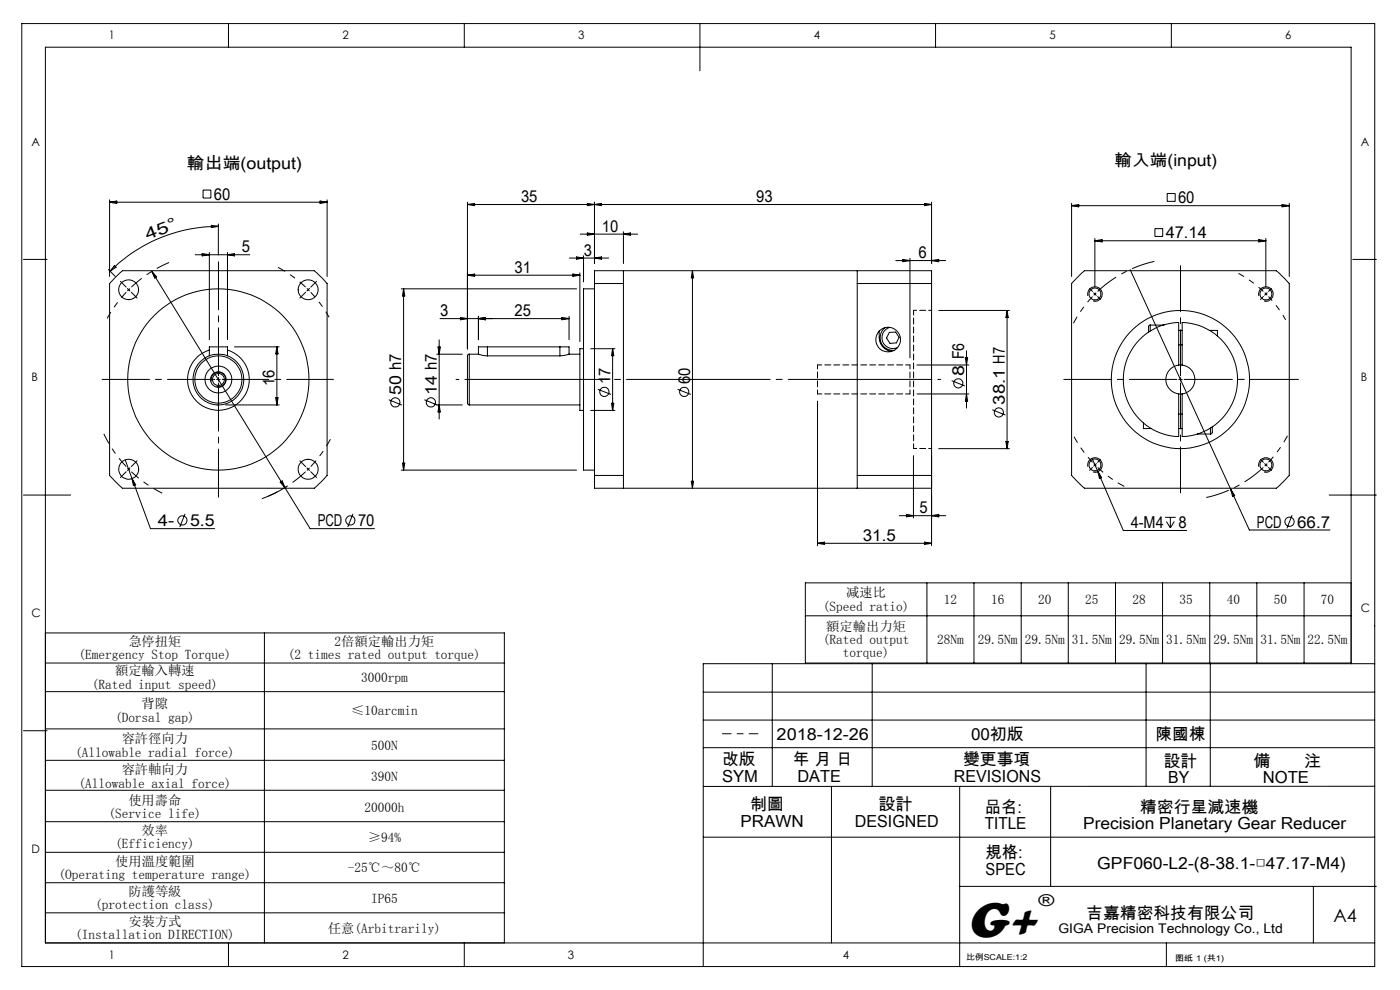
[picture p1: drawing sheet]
<svg xmlns="http://www.w3.org/2000/svg" width="297mm" height="210mm" viewBox="0 0 297 210" stroke-linecap="round" stroke-linejoin="round" font-family="sans-serif">
<g fill="none" stroke="#000" stroke-width=".21">
<path d="M4.6 5h287v200h-287zM48.5 5v5M98.5 5v5M148.5 5v10M198.5 5v5M248.5 5v5M5 55h5M23 57.2l1.4 1.4M23.2 42.4v16.3M23.2 42.9h46.2M23.2 42.9l1.6-.3v.6zM24.2 59.1l1.8-1.7h40.7l1.4 1.3 1.3 1.4v40.8l-1 1-1.7 1.7h-40.7l-.7-.7-2.1-2v-40.8z"/>
<path d="M24.3 56.3l.3 .4-1.2 .8zM32.2 57.6l33.6 54.5h13.6M32.2 57.6l1 1.1-.4 .3zM41.4 54h11.6M42.9 53.8l1.5 .2-1.5 .3zM43.1 40.3h1.6v1.7h-1.6zM44.4 53.5v18.6M44.8 47.8l1.5 .2-1.5 .3zM46.3 48a32.6 32.6 0 0 0-22.9 9.5M46.3 47.5v6.6M48.3 53.5v18.6M48.3 54l1.4-.2v.5z"/>
<path d="M67.9 42.6l1.5 .3-1.5 .3zM69.4 42.4v16.3M99.2 43.4h98.4M99.2 42.9v31.1M99.2 43.4l1.5-.3v.5zM99.2 58.4l1.5-.3v.5zM99.2 58.4h23.8M120.8 54.7h8.3M121.5 58.1l1.5 .3-1.5 .2zM122.3 54.5l1.5 .2-1.5 .3zM123 57.9v14.6M123.1 49.7h12.2"/>
<path d="M123.8 54.2v5.6M124.6 43.1l1.5 .3-1.5 .2zM124.6 49.4l1.5 .3-1.5 .2zM126.1 42.9v13M126.1 43.4l1.5-.3v.5zM126.1 54.7l1.5-.2v.5zM132.3 49.2v6.7M132.3 49.7l1.4-.3v.5zM132.3 57.4v2.7M146.9 57.4v46.2M146.9 57.4l.2 1.5h-.5zM181.9 57.4v2.7"/>
<path d="M190 55.3h10.6M191.5 55l1.5 .3-1.5 .2zM193 54.8v21.1M196.1 43.1l1.5 .3-1.5 .2zM197.6 42.9v13M197.6 55.3l1.5-.3v.5zM227.3 43.1v15.6M227.3 43.6h46.2M227.3 43.6l1.5-.2v.5zM228.3 59.1l1.8-1.7h40.7l.7 .7 2 2v40.8l-1 1-1.7 1.7h-40.7l-.8-.7-2-2v-40.8zM232.3 50.6v10.3M232.3 51.1h36.2"/>
<path d="M232.3 51.1l1.5-.3v.5zM239.7 57.2l25.3 55.2h17.2M245 48.5h1.7v1.7h-1.7zM247.6 41.1h1.7v1.6h-1.7zM267.1 50.8l1.4 .3-1.4 .2zM268.5 50.6v10.3M272 43.4l1.5 .2-1.5 .3zM273.5 43.1v15.6M287 55h5M27 61.2l.6 .5M27.6 61.2l-.6 .5M44.4 75.5v-1.9h3.9v1.9"/>
<path d="M44.4 74.3a6.5 6.5 0 0 0-3.4 10 6.5 6.5 0 0 0 10.7 0 6.5 6.5 0 0 0-3.4-10M49.7 73.6h9.5M58.7 73.6v12.3M58.7 73.6l.3 1.5h-.5zM85.1 61.3h37.2M85.6 61.3v38.4M85.6 61.3l.3 1.5h-.5zM92.6 75.1h5.5M92.9 73.6h.5l-.2 1.5zM93.2 72.1v16.8M97.7 67.3l1.5 .3-1.5 .2zM99.6 75.1l-.3 .1-.1 .3v10l.4 .4"/>
<path d="M99.6 75.1v10.8M99.6 75.1h1.9M101.5 67.6l1.5-.3v.5zM101.5 75.1l1.9 .4M101.5 67.1v5M103.4 73.6h-1.9v1.5M103.4 73.6h15.4M103.4 75.5h15.4M103.4 73.6v1.9M118.8 73.6h1.9v1.5M118.8 73.6v1.9M119.2 67.3l1.5 .3-1.5 .2z"/>
<path d="M120.7 75.1l-1.9 .4M120.7 67.1v5M120.7 67.6h-27.4M120.7 75.1h2.3M123.8 74h-.8v13.1h.8M125.3 74h5.2M126.1 60.1v-2.7h71.5v2.7M126.1 61.3h-2.3v38.4h2.3M126.1 60.1v40.8M126.1 60.1h6.2M130 74v13.1M130 74l.2 1.5h-.5z"/>
<path d="M132.3 60.1v40.8M181.9 60.1h15.7M181.9 60.1v40.8M186.5 70.2a3.7 3.7 0 0 0 2 4.2l.6 .1M187.7 69.5a2.71 2.71 0 0 0-.8 3.1 2.71 2.71 0 0 0 2.8 1.7M188.7 70.5l1.3-.1 .7 1.2-.6 1.1-1.3 .1-.7-1.1zM188.7 69.5a2.31 2.31 0 0 0-1.4 3 2.31 2.31 0 0 0 3.1 1.2M194.5 77.4h11M197.6 60.1v55.6M199.1 65.9h15M204.8 75.9h.5l-.3 1.5zM205 74.4v12.2"/>
<path d="M213.6 65.9v29.3M213.6 65.9l.3 1.4h-.5zM230.8 62.8a1.53 1.53 0 0 1 1.3-2 1.53 1.53 0 0 1 1.7 1.7 1.53 1.53 0 0 1-1.9 1.3M232 62.1l.6 .5M232.6 62.1l-.6 .5M244 69l-.3 .2v1.2M244 69v1.2M244 69h2.7M246.7 69h.1M250 77.5a3.1 3.1 0 0 0-2.7 3 3.1 3.1 0 0 0 2.7 3.1M250 77.5v-9.1a12.1 12.1 0 0 0-11.7 12.1 12.1 12.1 0 0 0 11.7 12.1v-9M250 77.5h.8"/>
<path d="M250 70.1h.8M250 73.2h.8M250.8 77.5a3.1 3.1 0 0 1 2.7 3 3.1 3.1 0 0 1-2.7 3.1M250.8 77.5v-9.1a12.1 12.1 0 0 1 11.7 12.1 12.1 12.1 0 0 1-11.7 12.1v-9M256.6 70.1h1.7v1.2M267.1 62.8a1.53 1.53 0 0 1 1.3-2 1.53 1.53 0 0 1 1.6 1.7 1.53 1.53 0 0 1-1.9 1.3M26.6 97.6l1.4 3.9M44.8 80.9a1.53 1.53 0 0 1 1.4-1.9 1.53 1.53 0 0 1 1.6 1.6 1.53 1.53 0 0 1-1.9 1.4M46.1 85.9h.2M47.8 85.9h11.4M58.5 84.4h.5l-.3 1.5zM82.5 84.8l2.8 1.1"/>
<path d="M85.1 99.7h37.2M85.4 98.2h.5l-.3 1.5zM90 84.8l2.8 1.1M92.6 85.9h5.5M93.2 85.9l.2 1.5h-.5zM99.6 85.9h23.4M125.3 87.1h5.2M126.8 82.6l2.8 1.1M129.7 85.5h.5l-.2 1.6zM143.8 82.6l2.7 1.1M173.4 85.1v30.6M193.8 96.7v13.2"/>
<path d="M194.5 83.6h11M199.1 95.2h15M201.9 80.7l2.8 1.2M205 83.6l.3 1.5h-.5zM210.5 86.9l2.8 1.1M213.4 93.7h.5l-.3 1.5zM230.8 99a1.53 1.53 0 0 1 1.3-1.9 1.53 1.53 0 0 1 1.7 1.7 1.53 1.53 0 0 1-1.9 1.3M231.7 97.2l1.2 2.8M242.6 89.7v1.2h1.6M250 83.6h.8M250 87.8h.8M250 90.9h.8"/>
<path d="M254.1 92l2.7 .1M256.8 90.8v1.3M257.2 90.5v1.2l-.4 .4M267.1 99a1.53 1.53 0 0 1 1.3-1.9 1.53 1.53 0 0 1 1.7 1.7 1.53 1.53 0 0 1-2 1.3M5 105h10M28 101.5l3.9 10.6h13.6M28 101.5l.8 1.4-.5 .1zM39.3 109l-1.2 2.8M59.4 102.3l.5-.3 .5 1.4zM60.9 103.2l-4 2.1M74.9 109l-1.1 2.8M126.1 100.9v2.7h71.5v-2.7h-15.7"/>
<path d="M126.1 100.9h6.2M132.3 100.9v2.7M146.6 102.1h.5l-.2 1.5zM173.4 115.2h24.2M173.4 115.2l1.5-.2v.5zM181.9 100.9v2.7M190.8 109.4h9.8M192.3 109.1l1.5 .3-1.5 .2zM196.1 115l1.5 .2-1.5 .3zM197.6 109.4l1.5-.3v.5zM232.9 100l5.4 12.5h13.4M232.9 100l.8 1.3-.4 .2z"/>
<path d="M247.2 109.7h2.2M247.4 110.6l.9 1.4M248.3 109.7v2.3M249.1 110.6l-.8 1.4M261.1 103.8l.8 1.3-.4 .2zM274.1 109.3l-1.1 2.8M282 105h10M9.6 134.3h97.4v65.7M56.1 134.3v65.7M170.9 130.6h115.7M196.6 123.6v17M206.6 123.6v17"/>
<path d="M216.6 123.6v17M226.6 123.6v17M236.6 123.6v17M246.6 123.6v17M256.6 123.6v17M266.6 123.6v17M276.6 123.6v17M286.6 123.6h-115.7v17h115.7M5 155h5M9.6 140.6h97.4M9.6 146.7h97.4M9.6 154.6h97.4"/>
<path d="M149.2 152.7h142.4M149.2 146.8h142.4M149.2 158.6h142.4M163.8 140.8v26M185 140.8v26M243.1 140.8v26M256.8 140.8v26M286.6 140.8v-130.8h-277v190h282M291.6 140.8h-142.4v64.2M9.6 161.3h97.4M9.6 167.6h97.4M9.6 174.3h97.4"/>
<path d="M149.2 177.6h142.4M176.4 166.8v33.2M203.6 166.8v38.2M222.9 166.8v21.2M291.6 166.8h-142.4M9.6 180.8h97.4M9.6 187.2h97.4M9.6 193.6h97.4M203.6 188h88.4M278.6 188v12M48.5 200v5M98.5 200v5"/>
<path d="M247.4 200v5"/>
<circle cx="27.3" cy="61.5" r="2.11"/>
<circle cx="65.4" cy="61.5" r="2.11"/>
<circle cx="188.4" cy="72" r="2.62"/>
<circle cx="232.3" cy="62.4" r="1.26"/>
<circle cx="268.6" cy="62.4" r="1.26"/>
<circle cx="27.3" cy="99.5" r="2.13"/>
<circle cx="46.3" cy="80.5" r="5.4"/>
<circle cx="46.3" cy="80.5" r="5"/>
<circle cx="46.3" cy="80.5" r="2.85"/>
<circle cx="46.3" cy="80.5" r="1.65"/>
<circle cx="46.3" cy="80.5" r="1.27"/>
<circle cx="46.3" cy="80.5" r="19.2"/>
<circle cx="65.4" cy="99.5" r="2.12"/>
<circle cx="83.9" cy="85.4" r=".98"/>
<circle cx="91.4" cy="85.4" r=".99"/>
<circle cx="128.2" cy="83.1" r=".98"/>
<circle cx="145.2" cy="83.1" r=".98"/>
<circle cx="203.3" cy="81.3" r=".97"/>
<circle cx="211.9" cy="87.5" r=".97"/>
<circle cx="232.3" cy="98.6" r="1.26"/>
<circle cx="250.4" cy="80.5" r="14.7"/>
<circle cx="268.6" cy="98.6" r="1.26"/>
<circle cx="38.7" cy="110.4" r=".98"/>
<circle cx="74.3" cy="110.4" r=".98"/>
<circle cx="273.6" cy="110.7" r=".98"/>
</g>
<path d="M26.8 62a26.9 26.9 0 0 0-4.1 5.6M231.8 62.9a25.6 25.6 0 0 0-4.1 5.7M232.9 99.1a25.6 25.6 0 0 0 5.6 4.1M269.1 98.1a25.6 25.6 0 0 0 4-5.7" fill="none" stroke="#000" stroke-width=".21" stroke-dasharray="30.5 1.3 1.3 1.3" stroke-dashoffset="28.9" stroke-linecap="butt"/>
<path d="M232.9 61.8a25.6 25.6 0 0 1 12-6.4M268 99.1a25.6 25.6 0 0 1-12.1 6.4" fill="none" stroke="#000" stroke-width=".21" stroke-dasharray="30.5 1.3 1.3 1.3" stroke-dashoffset="25.5" stroke-linecap="butt"/>
<path d="M65.4 61.4l-.3-.2M65.4 61.4l.3 .3M268.6 62.4l-.3-.3M268.6 62.4l.2 .2M27.3 99.5l.3 .3M27.3 99.5l-.3-.3M65.4 99.5l.3-.3M65.4 99.5l-.3 .3M232.3 98.6l.3 .3M232.3 98.6l-.3-.3M268.6 98.6l.2-.3M268.6 98.6l-.3 .3" fill="none" stroke="#000" stroke-width=".21" stroke-dasharray="30.5 1.3 1.3 1.3" stroke-linecap="butt"/>
<path d="M65.9 62a26.9 26.9 0 0 1 3.9 5.3M268 61.8a25.6 25.6 0 0 0-5.3-3.8" fill="none" stroke="#000" stroke-width=".21" stroke-dasharray="30.5 1.3 1.3 1.3" stroke-dashoffset="29.1" stroke-linecap="butt"/>
<path d="M269.1 62.9a25.6 25.6 0 0 1 3.6 4.9" fill="none" stroke="#000" stroke-width=".21" stroke-dasharray="30.5 1.3 1.3 1.3" stroke-dashoffset="29.3" stroke-linecap="butt"/>
<path d="M231.8 98.1a25.6 25.6 0 0 1-3.9-5.5" fill="none" stroke="#000" stroke-width=".21" stroke-dasharray="30.5 1.3 1.3 1.3" stroke-dashoffset="29" stroke-linecap="butt"/>
<path d="M27.9 60.9a26.9 26.9 0 0 1 8-5.2" fill="none" stroke="#000" stroke-width=".21" stroke-dasharray="30.5 1.3 1.3 1.3" stroke-dashoffset="27.6" stroke-linecap="butt"/>
<path d="M64.8 60.9a26.9 26.9 0 0 0-5.8-4.2M65.9 99a26.9 26.9 0 0 0 4.2-5.8" fill="none" stroke="#000" stroke-width=".21" stroke-dasharray="30.5 1.3 1.3 1.3" stroke-dashoffset="28.8" stroke-linecap="butt"/>
<path d="M64.8 100.1a26.9 26.9 0 0 1-9.2 5.7" fill="none" stroke="#000" stroke-width=".21" stroke-dasharray="30.5 1.3 1.3 1.3" stroke-dashoffset="26.9" stroke-linecap="butt"/>
<path d="M27.9 100.1a26.9 26.9 0 0 0 6.5 4.5" fill="none" stroke="#000" stroke-width=".21" stroke-dasharray="30.5 1.3 1.3 1.3" stroke-dashoffset="28.4" stroke-linecap="butt"/>
<path d="M26.8 99a26.9 26.9 0 0 1-4.8-7" fill="none" stroke="#000" stroke-width=".21" stroke-dasharray="30.5 1.3 1.3 1.3" stroke-dashoffset="28.2" stroke-linecap="butt"/>
<path d="M96.7 80.5h102.9" fill="none" stroke="#000" stroke-width=".21" stroke-dasharray="30.5 1.3 1.3 1.3" stroke-dashoffset="-1.9"/>
<path d="M153.3 155.6h7.5" fill="none" stroke="#000" stroke-width=".21" stroke-dasharray="30.5 1.3 1.3 1.3" stroke-dashoffset="28.6"/>
<path d="M197.7 65.8h-3.9M193.8 95.1h3.9" fill="none" stroke="#000" stroke-width=".21" stroke-dasharray="1.3 .6" stroke-dashoffset=".6"/>
<path d="M193.8 95.1v-29.3" fill="none" stroke="#000" stroke-width=".21" stroke-dasharray="1.3 .6" stroke-dashoffset=".3"/>
<path d="M193 77.4h-19.6M173.4 83.6h19.6M173.4 83.6v-6.2M193 83.6v-6.2" fill="none" stroke="#000" stroke-width=".21" stroke-dasharray="1.3 .6" stroke-dashoffset=".4"/>
<g fill="none" stroke="#000" stroke-width=".21" stroke-dasharray="30.5 1.3 1.3 1.3">
<path d="M26.8 60.9l-1.3-1.2M27.9 62l1.2 1.2M64.8 62l-1.2 1.2M65.4 61.4l.3-.2M65.4 61.4l-.3 .3M65.9 60.9l1.3-1.2M231.8 61.8l-.7-.6M232.8 62.9l.7 .6M268 62.9l-.6 .6M268.6 62.4l.2-.3M268.6 62.4l-.3 .2M269.1 61.8l.6-.6"/>
<path d="M27.3 99.5l-.3 .3M27.3 99.5l.3-.3M27.9 99l1.2-1.2M46.3 80.5v-.4M46.3 80.5h-.3M46.3 80.5v.4M46.3 80.5h.4M64.8 99l-1.2-1.2M65.4 99.5l.3 .3M65.4 99.5l-.3-.3M231.8 99.2l-.7 .6M232.3 98.6l-.3 .3"/>
<path d="M232.3 98.6l.3-.3M232.8 98.1l.7-.7M250.4 80.5v-.4M250.4 80.5h-.3M250.4 80.5v.4M250.4 80.5h.4M268 98.1l-.6-.7M268.6 98.6l.2 .3M268.6 98.6l-.3-.3M269.1 99.2l.6 .6M26.8 100.1l-1.3 1.2M65.9 100.1l1.3 1.2"/>
</g>
<path d="M250.4 79.7v-23.4M250.4 81.3v23.2" fill="none" stroke="#000" stroke-width=".21" stroke-dasharray="30.5 1.3 1.3 1.3" stroke-dashoffset="20.7"/>
<path d="M45.6 80.5h-23.9M249.7 80.5h-24" fill="none" stroke="#000" stroke-width=".21" stroke-dasharray="30.5 1.3 1.3 1.3" stroke-dashoffset="20.4"/>
<path d="M46.3 79.7v-24.2M46.3 81.3v24.2M251.2 80.5h24.3" fill="none" stroke="#000" stroke-width=".21" stroke-dasharray="30.5 1.3 1.3 1.3" stroke-dashoffset="20.3"/>
<path d="M47.1 80.5h23.6" fill="none" stroke="#000" stroke-width=".21" stroke-dasharray="30.5 1.3 1.3 1.3" stroke-dashoffset="20.6"/>
<text font-size="11" x="205.1" y="198.7">G+</text>
<text font-size="3.9" x="282.9" y="195.5">A4</text>
<g font-size="3.5">
<text x="39.7" y="35.9">輸出端(output)</text>
<text x="236.5" y="35.2">輸入端(input)</text>
<text x="45.4" y="42.4">60</text>
<text x="110.5" y="42.9">35</text>
<text x="160.4" y="42.9">93</text>
<text x="249.9" y="43.1">60</text>
<text x="31.3" y="50.9" transform="rotate(-21 31.3 50.9)">4 5 °</text>
<text x="51.3" y="53.5">5</text>
<text x="127.7" y="49.2">10</text>
<text x="247.3" y="50.6">47.14</text>
<text x="109.2" y="57.9">31</text>
<text x="123.9" y="54.2">3</text>
<text x="194.9" y="54.8">6</text>
<text x="93.4" y="67.1">3</text>
<text x="109.2" y="67.1">25</text>
<text x="204.6" y="76.2" transform="rotate(-90 204.6 76.2)">F6</text>
<text x="58.3" y="81.9" transform="rotate(-90 58.3 81.9)">16</text>
<text x="85.1" y="83.7" transform="rotate(-90 85.1 83.7)">50 h7</text>
<text x="92.7" y="83.7" transform="rotate(-90 92.7 83.7)">14 h7</text>
<text x="129.5" y="81.5" transform="rotate(-90 129.5 81.5)">17</text>
<text x="146.4" y="81.5" transform="rotate(-90 146.4 81.5)">60</text>
<text x="204.6" y="79.7" transform="rotate(-90 204.6 79.7)">8</text>
<text x="213.2" y="85.9" transform="rotate(-90 213.2 85.9)">38.1 H7</text>
<text x="33.5" y="111.6">4-</text>
<text x="40.3" y="111.6">5.5</text>
<text x="67.4" y="111.6">PCD</text>
<text x="76" y="111.6">70</text>
<text x="195.1" y="108.9">5</text>
<text x="239.9" y="112">4-M4</text>
<text x="250" y="112">8</text>
<text x="266.6" y="111.9">PCD</text>
<text x="275.2" y="111.9">66.7</text>
<text x="183.1" y="114.7">31.5</text>
<text x="164.8" y="157">2018-12-26</text>
<text x="206" y="157">00初版</text>
<text x="245.2" y="157">陳國棟</text>
<text x="153.2" y="162.3">改版</text>
<text x="153.2" y="165.8">SYM</text>
<text x="168.2" y="162.3">年 月 日</text>
<text x="169.2" y="165.8">DATE</text>
<text x="202.4" y="165.8">REVISIONS</text>
<text x="204.3" y="162.3">變更事項</text>
<text x="246.9" y="162.6">設計</text>
<text x="247.9" y="166.1">BY</text>
<text x="265.9" y="162.6">備</text>
<text x="267.9" y="166.1">NOTE</text>
<text x="276.6" y="162.6">注</text>
<text x="159.1" y="171.9">制圖</text>
<text x="186.4" y="171.9">設計</text>
<text x="208.9" y="172.4">品名:</text>
<text x="241.8" y="172.4">精密行星減速機</text>
<text x="157.1" y="175.4">PRAWN</text>
<text x="181.3" y="175.4">DESIGNED</text>
<text x="208.9" y="175.9">TITLE</text>
<text x="229.8" y="175.9">Precision Planetary Gear Reducer</text>
<text x="209.1" y="182.1">規格:</text>
<text x="209.1" y="185.6">SPEC</text>
<text x="232.8" y="184.3">GPF060-L2-(8-38.1-□47.17-M4)</text>
<text x="220.3" y="192.2">®</text>
<text x="230.5" y="194.8">吉嘉精密科技有限公司</text>
</g>
<g font-size="2.8">
<text x="174.6" y="129.5">(Speed ratio)</text>
<text x="179.5" y="126.7">减速比</text>
<text x="200.2" y="128.1">12</text>
<text x="210.2" y="128.1">16</text>
<text x="220.2" y="128.1">20</text>
<text x="230.2" y="128.1">25</text>
<text x="240.2" y="128.1">28</text>
<text x="250.2" y="128.1">35</text>
<text x="260.2" y="128.1">40</text>
<text x="270.2" y="128.1">50</text>
<text x="280.2" y="128.1">70</text>
<text x="27.2" y="137">急停扭矩</text>
<text x="71" y="137">2倍額定輸出力矩</text>
<text x="174.6" y="136.6">(Rated output</text>
<text x="175.3" y="133.8">額定輸出力矩</text>
<text x="198.8" y="136.6">28Nm</text>
<text x="207.4" y="136.6">29.5Nm</text>
<text x="217.4" y="136.6">29.5Nm</text>
<text x="227.4" y="136.6">31.5Nm</text>
<text x="237.4" y="136.6">29.5Nm</text>
<text x="247.4" y="136.6">31.5Nm</text>
<text x="257.4" y="136.6">29.5Nm</text>
<text x="267.4" y="136.6">31.5Nm</text>
<text x="277.4" y="136.6">22.5Nm</text>
<text x="16.6" y="139.8">(Emergency Stop Torque)</text>
<text x="24.4" y="143.3">額定輸入轉速</text>
<text x="61.1" y="139.8">(2 times rated output torque)</text>
<text x="178.8" y="139.5">torque)</text>
<text x="19.5" y="146.1">(Rated input speed)</text>
<text x="76.6" y="144.7">3000rpm</text>
<text x="24.4" y="153.1">(Dorsal gap)</text>
<text x="30" y="150.2">背隙</text>
<text x="74.5" y="151.7">≤10arcmin</text>
<text x="15.9" y="160.5">(Allowable radial force)</text>
<text x="25.8" y="157.7">容許徑向力</text>
<text x="78.7" y="159.1">500N</text>
<text x="16.6" y="167.1">(Allowable axial force)</text>
<text x="25.8" y="164.2">容許軸向力</text>
<text x="78.7" y="165.6">390N</text>
<text x="23" y="173.6">(Service life)</text>
<text x="27.2" y="170.7">使用壽命</text>
<text x="77.3" y="172.2">20000h</text>
<text x="24.4" y="180">(Efficiency)</text>
<text x="30" y="177.1">效率</text>
<text x="78" y="178.5">≥94%</text>
<text x="24.4" y="183.6">使用溫度範圍</text>
<text x="73.8" y="185">-25℃～80℃</text>
<text x="12.4" y="186.4">(Operating temperature range)</text>
<text x="27.2" y="190">防護等級</text>
<text x="78.7" y="191.4">IP65</text>
<text x="20.2" y="192.9">(protection class)</text>
<text x="27.2" y="196.4">安裝方式</text>
<text x="69.6" y="197.8">任意(Arbitrarily)</text>
<text x="224.5" y="197.8">GIGA Precision Technology Co., Ltd</text>
<text x="16" y="199.2">(Installation DIRECTION)</text>
</g>
<g font-size="2.5">
<text x="23.1" y="8.4">1</text>
<text x="72.7" y="8.4">2</text>
<text x="122.7" y="8.4">3</text>
<text x="172.7" y="8.4">4</text>
<text x="222.7" y="8.4">5</text>
<text x="272.7" y="8.4">6</text>
<text x="6.7" y="30.9">A</text>
<text x="288.7" y="30.9">A</text>
<text x="6.7" y="80.9">B</text>
<text x="288.7" y="80.9">B</text>
<text x="6.7" y="130.9">C</text>
<text x="288.7" y="129.9">C</text>
<text x="6.7" y="180.9">D</text>
<text x="23.1" y="203.4">1</text>
<text x="72.7" y="203.4">2</text>
<text x="120.5" y="203.4">3</text>
<text x="178.8" y="203.4">4</text>
</g>
<g font-size="1.7">
<text x="204.9" y="203.7">比例SCALE:1:2</text>
<text x="249.3" y="203.8">图纸 1 (共1)</text>
</g>
</svg>
